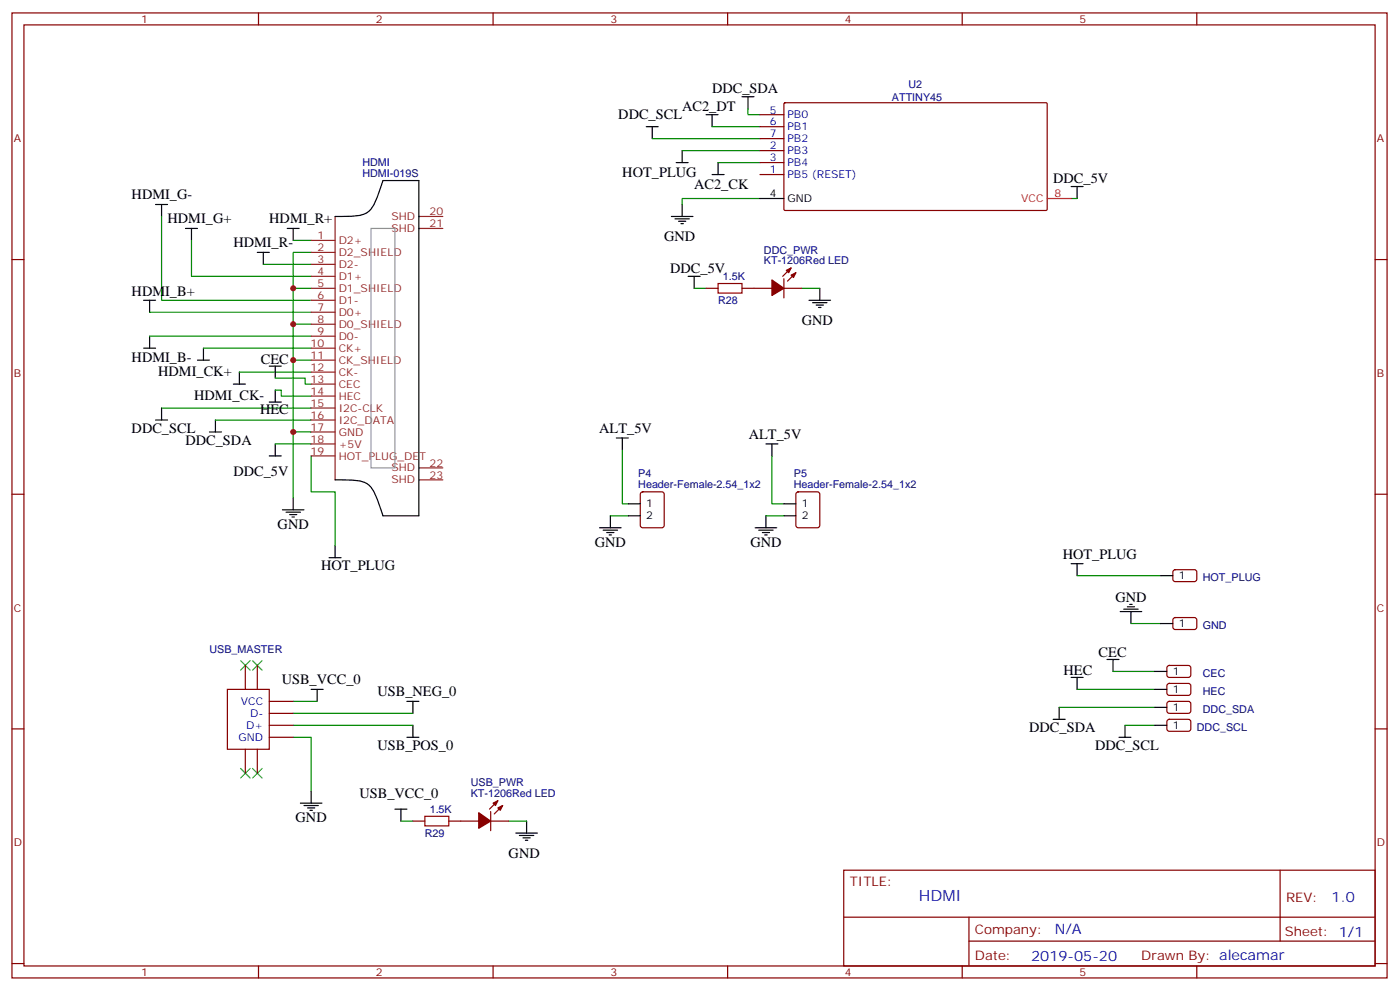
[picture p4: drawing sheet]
<svg xmlns="http://www.w3.org/2000/svg" width="413mm" height="292mm" viewBox="0 0 413 292" stroke-linecap="round" stroke-linejoin="round" font-family="sans-serif">
<g fill="none" stroke="#870000" stroke-width=".35">
<path d="M3.5 3.8h405.4v284.3h-405.4zM7.1 7.3h398.2v277.3h-398.2zM76.2 3.8v3.5M145.3 3.8v3.5M214.5 3.8v3.5M283.6 3.8v3.5M352.8 3.8v3.5M224 33.8h7.1M224 37.3h7.1M231.1 30.4l.3-.1h77.1l.2 .3-.1 31.2-.3 .2h-77.1l-.1-.3zM224 51.4h7.1M224 44.4h7.1"/>
<path d="M224 47.9h7.1M224 40.9h7.1M3.5 76.5h3.6M233.2 79l-2.5 2.4M405.3 76.5h3.6M208.1 84.9h3.6M218.7 84.9h8.8M231.1 84.9h5.3M231.1 82.1v5.7M234.6 80.4l-2.5 2.4M3.5 145.6h3.6M189 145.1l.4-.2h5.7l.6 .5 .1 9.4-.5 .6-5.9 .1-.6-.5-.1-9.4z"/>
<path d="M234.8 145.1l.5-.2h5.6l.7 .5 .1 9.4-.5 .6-5.9 .1-.6-.5-.1-9.4zM405.3 145.6h3.6M346 168.1l.4-.2h5.9l.5 .7-.1 2.3-.6 .5-5.9-.1-.5-.6v-2.1zM72.3 196.1v7M75.8 196.1v7M344.2 196.3l.5-.2h5.9l.4 .7-.1 2.4-.6 .4-5.9-.1-.4-.6v-2.1zM346 182.2l.4-.2h5.9l.5 .7-.1 2.4-.6 .4-5.9-.1-.5-.6v-2.1zM3.5 214.8h3.6M67 203.1h12.4v17.7h-12.4zM79.4 206.7h7M79.4 210.2h7M79.4 213.7h7"/>
<path d="M79.4 217.2h7M344.2 201.6l.5-.2h5.9l.4 .7-.1 2.4-.6 .4-5.9-.1-.4-.6v-2.1zM344.2 206.9l.5-.2h5.9l.4 .7-.1 2.4-.6 .4-5.9-.1-.4-.6v-2.1zM344.2 212.2l.5-.3 5.9 .1 .4 .7-.1 2.3-.6 .5-5.9-.1-.4-.6v-2.1zM405.3 214.8h3.6M72.3 220.8v7M75.8 220.8v7M144.6 239.1v5.7M146.8 235.9l-2.5 2.5M148.2 237.3l-2.5 2.5M121.7 241.9h3.5M132.3 241.9h8.8"/>
<path d="M144.6 241.9h5.3M248.7 256.4h156.6v28.2h-156.6zM377.3 256.4v20.9M248.7 270.2h156.5M285.6 277.3h119.6M285.6 270.2v14.2M3.5 283.9h3.6M76.2 284.6v3.5M145.3 284.6v3.5M214.5 284.6v3.5M283.6 284.6v3.5M352.8 284.6v3.5"/>
<path d="M405.3 283.9h3.6"/>
</g>
<g fill="none" stroke="#008700" stroke-width=".35">
<path d="M209.9 37.3h14.1M220.5 32v1.8h3.5M192.3 40.9h31.7M201.1 44.4h22.9M211.7 47.9h12.3M224 58.5h-22.9v1.8M315.7 58.5h1.8M47.6 63.8v24.7h44.1M56.4 70.8v10.6h35.3M77.6 77.9h14.1M86.4 70.8h5.3M91.7 74.4h-5.3v10.5h5.3"/>
<path d="M44.1 92h47.6M44.1 99.1h47.6M86.4 84.9v10.6h5.3M86.4 95.5v10.6h5.3M204.6 84.9h3.5M236.4 84.9h5.3M60 102.6h31.7M70.6 109.6h21.1M81.1 111.4h8.9v1.8h1.7M81.1 114.9h1.8v1.8h8.8M86.4 106.1v21.2h5.3M47.6 120.2h44.1"/>
<path d="M63.5 123.8h28.2M81.1 130.8h10.6M86.4 127.3v19.4M91.7 134.3v10.6h7.1v15.9M183.4 132.6v15.8h1.8M227.5 134.3v14.1h3.6M179.9 152h5.3M225.8 152h5.3M317.5 169.6h24.7M328.1 197.8h12.3M333.4 183.7h8.8M86.4 217.2h5.3v15.9"/>
<path d="M86.4 206.7h7.1M86.4 210.2h35.3M86.4 213.7h35.3M312.2 208.4h28.2M317.5 203.1h22.9M331.6 213.7h8.8M118.2 241.9h3.5M149.9 241.9h5.3"/>
</g>
<g fill="none" stroke="#000" stroke-width=".35">
<path d="M190.5 37.3h3.5M192.3 37.3v3.6M208.1 33.8h3.6M209.9 33.8v3.5M218.7 28.5h3.5M220.5 28.5v3.5M199.3 47.9h3.5M201.1 44.4v3.5M209.9 51.4h3.5M211.7 47.9v3.5M224 58.5h7.1M315.7 55h3.6"/>
<path d="M317.5 55v3.5M45.9 60.3h3.5M47.6 60.3v3.5M54.7 67.3h3.5M56.4 67.3v3.5M75.8 74.4h3.6M77.6 74.4v3.5M84.7 67.3h3.5M86.4 67.3v3.5M98.8 63.8h3.9a8.1 8.1 0 0 0 6.5-2 26.9 26.9 0 0 0 3.7-8.6h10.6v98.8h-10.6l-1.3-3.9a8.9 8.9 0 0 0-3.9-5.9 23.4 23.4 0 0 0-8.9-.8M197.9 63.8h6.4M199 64.5h4.2"/>
<path d="M200 65.2h2.1M200.7 65.9h.7M201.1 60.3v3.5M42.3 88.5h3.6M44.1 88.5v3.5M44.1 99.1v3.5M202.8 81.4h3.6M204.6 81.4v3.5M238.5 88.5h6.3M239.5 89.2h4.3M240.6 89.9h2.1M241.3 90.6h.7"/>
<path d="M241.7 84.9v3.6M42.3 102.6h3.6M58.2 106.1h3.5M60 102.6v3.5M68.8 113.2h3.5M70.6 109.6v3.6M79.4 107.9h3.5M79.4 118.5h3.5M81.1 107.9v3.5M81.1 114.9v3.6M45.9 123.8h3.5M47.6 120.2v3.6"/>
<path d="M61.7 127.3h3.6M63.5 123.8v3.5M79.4 134.3h3.5M81.1 130.8v3.5M181.7 129h3.5M183.4 129v3.6M225.8 130.8h3.5M227.5 130.8v3.5M83.3 150.2h6.3M84.3 150.9h4.2M85.4 151.6h2.1M86.1 152.3h.7"/>
<path d="M86.4 146.7v3.5M176.7 155.5h6.4M177.8 156.2h4.2M178.9 156.9h2.1M179.6 157.6h.7M179.9 152v3.5M185.2 152h3.5M185.2 148.4h3.5M222.6 155.5h6.4M223.7 156.2h4.2M224.7 156.9h2.1M225.4 157.6h.7"/>
<path d="M225.8 152v3.5M231.1 152h3.5M231.1 148.4h3.5M97 164.3h3.5M98.8 160.8v3.5M315.7 166.1h3.6M317.5 166.1v3.5M331.3 179.5h4.2M332.3 178.8h2.1M333 178.1h.7M342.2 169.6h3.5M315.7 199.6h3.6"/>
<path d="M317.5 199.6v3.5M326.3 194.3h3.5M328.1 194.3v3.5M330.2 180.2h6.3M333.4 180.2v3.5M340.4 197.8h3.6M342.2 183.7h3.5M91.7 203.1h3.5M93.5 203.1v3.6M119.9 206.7h3.6M119.9 217.2h3.6M121.7 206.7v3.5"/>
<path d="M121.7 213.7v3.5M310.4 211.9h3.6M312.2 208.4v3.5M329.8 217.2h3.6M331.6 213.7v3.5M340.4 203.1h3.6M340.4 208.4h3.6M340.4 213.7h3.6M88.5 236.6h6.4M89.6 237.3h4.2M90.7 238.1h2.1M91.4 238.8h.7"/>
<path d="M91.7 233.1v3.5M116.4 238.4h3.5M118.2 238.4v3.5M152 245.5h6.4M153.1 246.2h4.2M154.2 246.9h2.1M154.9 247.6h.7M155.2 241.9v3.6"/>
</g>
<path d="M70.9 194.7l2.8 2.8M73.7 194.7l-2.8 2.8M74.4 194.7l2.9 2.8M77.3 194.7l-2.9 2.8M70.9 226.4l2.8 2.8M73.7 226.4l-2.8 2.8M74.4 226.4l2.9 2.8M77.3 226.4l-2.9 2.8" fill="none" stroke="#3c3" stroke-width=".35"/>
<g fill="none" stroke="#8c2424" stroke-width=".35">
<path d="M91.7 70.8h7.1M91.7 74.4h7.1M91.7 77.9h7.1M98.8 63.8v77.6M123.5 63.8h7M123.5 67.3h7M91.7 81.4h7.1M91.7 84.9h7.1M91.7 88.5h7.1M91.7 92h7.1M91.7 95.5h7.1M91.7 99.1h7.1"/>
<path d="M91.7 102.6h7.1M91.7 106.1h7.1M91.7 109.6h7.1M91.7 113.2h7.1M91.7 116.7h7.1M91.7 120.2h7.1M91.7 123.8h7.1M91.7 127.3h7.1M91.7 130.8h7.1M91.7 134.3h7.1M123.5 137.9h7M123.5 141.4h7"/>
</g>
<path d="M109.4 67.3h7v70.6h-7z" fill="none" stroke="#999" stroke-width=".35"/>
<path d="M308.7 58.5h7" fill="none" stroke="#f00" stroke-width=".35"/>
<g fill="#870000" stroke="#870000" stroke-width=".35">
<path d="M233.2 81.1l1.4-.7-.7 1.4z"/>
<path d="M231.8 79.7l1.4-.7-.7 1.4z"/>
<path d="M227.5 82.5l3.6 2.4-3.6 2.2z"/>
<path d="M146.8 238.1l1.4-.8-.7 1.5z"/>
<path d="M145.3 236.6l1.5-.7-.8 1.4z"/>
<path d="M141.1 239.5l3.5 2.4-3.5 2.2z"/>
</g>
<path d="M211.7 83.5h7v2.9h-7zM125.2 240.5h7.1v2.8h-7.1z" fill="none" stroke="#a10000" stroke-width=".35"/>
<g fill="#c00">
<circle cx="86.4" cy="106.1" r=".88"/>
<circle cx="86.4" cy="84.9" r=".88"/>
<circle cx="86.4" cy="95.5" r=".88"/>
<circle cx="86.4" cy="127.3" r=".88"/>
</g>
<text font-size="4.6" fill="#00f" x="270.8" y="265.4">HDMI</text>
<g font-size="4.2">
<text x="209.9" y="27.3">DDC_SDA</text>
<text x="182.3" y="35">DDC_SCL</text>
<text x="201.1" y="32.6">AC2_DT</text>
<text x="183.4" y="52">HOT_PLUG</text>
<text x="310.4" y="53.8">DDC_5V</text>
<text x="38.8" y="58.8">HDMI_G-</text>
<text x="204.6" y="55.6">AC2_CK</text>
<text x="49.4" y="65.8">HDMI_G+</text>
<text x="79.4" y="65.8">HDMI_R+</text>
<text x="195.8" y="71.1">GND</text>
<text x="68.8" y="72.9">HDMI_R-</text>
<text x="197.6" y="80.3">DDC_5V</text>
<text x="38.8" y="87.3">HDMI_B+</text>
<text x="236.4" y="95.8">GND</text>
<text x="38.8" y="106.7">HDMI_B-</text>
<text x="76.9" y="107.2">CEC</text>
<text x="46.6" y="110.8">HDMI_CK+</text>
<text x="57.2" y="117.9">HDMI_CK-</text>
<text x="76.7" y="122">HEC</text>
<text x="38.8" y="127.5">DDC_SCL</text>
<text x="54.7" y="131">DDC_SDA</text>
<text x="176.6" y="127.5">ALT_5V</text>
<text x="220.7" y="129.3">ALT_5V</text>
<text x="68.8" y="140.3">DDC_5V</text>
<text x="81.8" y="155.9">GND</text>
<text x="175.3" y="161.1">GND</text>
<text x="221.2" y="161.1">GND</text>
<text x="94.6" y="167.8">HOT_PLUG</text>
<text x="313.3" y="164.8">HOT_PLUG</text>
<text x="328.8" y="177.4">GND</text>
<text x="323.8" y="193.6">CEC</text>
<text x="83" y="201.6">USB_VCC_0</text>
<text x="313.5" y="198.9">HEC</text>
<text x="111.3" y="205.2">USB_NEG_0</text>
<text x="303.4" y="215.7">DDC_SDA</text>
<text x="111.3" y="221">USB_POS_0</text>
<text x="322.8" y="220.9">DDC_SCL</text>
<text x="106" y="235.1">USB_VCC_0</text>
<text x="87.1" y="242.3">GND</text>
<text x="149.9" y="252.8">GND</text>
</g>
<g font-size="4.2" fill="#00f">
<text x="392.5" y="265.7">1.0</text>
<text x="310.9" y="275.2">N/A</text>
<text x="304" y="283">2019-05-20</text>
</g>
<g font-size="3.9" fill="#800">
<text x="250.5" y="261">TITLE:</text>
<text x="379.1" y="265.7">REV:</text>
<text x="287.4" y="275.2">Company:</text>
<text x="378.7" y="275.8">Sheet: 1/1</text>
<text x="287.4" y="282.9">Date:</text>
<text x="336.4" y="282.9">Drawn By: alecamar</text>
</g>
<g font-size="3.2" fill="#800">
<text x="41.6" y="6.8">1</text>
<text x="110.8" y="6.8">2</text>
<text x="179.9" y="6.8">3</text>
<text x="249.1" y="6.8">4</text>
<text x="318.2" y="6.8">5</text>
<text x="4.1" y="41.9">A</text>
<text x="405.9" y="41.9">A</text>
<text x="4.1" y="111.1">B</text>
<text x="405.9" y="111.1">B</text>
<text x="4.1" y="180.2">C</text>
<text x="405.9" y="180.2">C</text>
<text x="4.1" y="249.3">D</text>
<text x="405.9" y="249.3">D</text>
<text x="41.6" y="287.6">1</text>
<text x="110.8" y="287.6">2</text>
<text x="179.9" y="287.6">3</text>
<text x="249.1" y="287.6">4</text>
<text x="318.2" y="287.6">5</text>
</g>
<g font-size="3.2" fill="#000080">
<text x="262.9" y="29.8">ATTINY45</text>
<text x="267.8" y="26">U2</text>
<text x="106.8" y="52.1">HDMI-019S</text>
<text x="106.8" y="48.9">HDMI</text>
<text x="225.2" y="77.9">KT-1206Red LED</text>
<text x="225.2" y="74.7">DDC_PWR</text>
<text x="213.1" y="82.5">1.5K</text>
<text x="211.7" y="89.7">R28</text>
<text x="188.1" y="143.9">Header-Female-2.54_1x2</text>
<text x="188.1" y="140.7">P4</text>
<text x="234" y="143.9">Header-Female-2.54_1x2</text>
<text x="234" y="140.7">P5</text>
<text x="354.5" y="171.2">HOT_PLUG</text>
<text x="354.5" y="185.3">GND</text>
<text x="61.7" y="192.4">USB_MASTER</text>
<text x="354.5" y="199.4">CEC</text>
<text x="354.5" y="204.7">HEC</text>
<text x="352.8" y="215.3">DDC_SCL</text>
<text x="354.5" y="210">DDC_SDA</text>
<text x="138.8" y="231.7">USB_PWR</text>
<text x="126.7" y="239.5">1.5K</text>
<text x="138.8" y="234.9">KT-1206Red LED</text>
<text x="125.2" y="246.7">R29</text>
</g>
<g font-size="3.2" fill="#00f">
<text x="226.9" y="33.4">5</text>
<text x="232.1" y="34.9">PB0</text>
<text x="226.9" y="37">6</text>
<text x="226.9" y="40.5">7</text>
<text x="232.1" y="38.4">PB1</text>
<text x="232.1" y="41.9">PB2</text>
<text x="226.9" y="44">2</text>
<text x="226.9" y="47.6">3</text>
<text x="232.1" y="45.4">PB3</text>
<text x="226.9" y="51.1">1</text>
<text x="232.1" y="52.5">PB5 (RESET)</text>
<text x="232.1" y="49">PB4</text>
<text x="71" y="207.7">VCC</text>
<text x="72.6" y="214.8">D+</text>
<text x="73.7" y="211.2">D-</text>
<text x="70.3" y="218.3">GND</text>
</g>
<g font-size="3.2">
<text x="226.9" y="58.1">4</text>
<text x="232.1" y="59.5">GND</text>
<text x="190.5" y="149.5">1</text>
<text x="236.4" y="149.5">1</text>
<text x="190.5" y="153">2</text>
<text x="236.4" y="153">2</text>
<text x="347.5" y="170.7">1</text>
<text x="347.5" y="184.8">1</text>
<text x="345.7" y="198.9">1</text>
<text x="345.7" y="204.2">1</text>
<text x="345.7" y="209.5">1</text>
<text x="345.7" y="214.8">1</text>
</g>
<g font-size="3.2" fill="#f00">
<text x="301" y="59.5">VCC</text>
<text x="310.8" y="58.1">8</text>
</g>
<g font-size="3.2" fill="#8d2323">
<text x="115.4" y="64.8">SHD</text>
<text x="126.6" y="63.4">20</text>
<text x="93.6" y="70.5">1</text>
<text x="99.8" y="71.9">D2+</text>
<text x="115.4" y="68.4">SHD</text>
<text x="126.6" y="67">21</text>
<text x="93.6" y="74">2</text>
<text x="93.6" y="77.5">3</text>
<text x="99.8" y="75.4">D2_SHIELD</text>
<text x="93.6" y="81.1">4</text>
<text x="99.8" y="79">D2-</text>
<text x="99.8" y="82.5">D1+</text>
<text x="93.6" y="84.6">5</text>
<text x="93.6" y="88.1">6</text>
<text x="99.8" y="86">D1_SHIELD</text>
<text x="99.8" y="89.5">D1-</text>
<text x="93.6" y="91.7">7</text>
<text x="93.6" y="95.2">8</text>
<text x="99.8" y="93.1">D0+</text>
<text x="93.6" y="98.7">9</text>
<text x="99.8" y="96.6">D0_SHIELD</text>
<text x="99.8" y="100.1">D0-</text>
<text x="91.6" y="102.2">10</text>
<text x="91.6" y="105.8">11</text>
<text x="99.8" y="103.6">CK+</text>
<text x="99.8" y="107.2">CK_SHIELD</text>
<text x="91.6" y="109.3">12</text>
<text x="91.6" y="112.8">13</text>
<text x="99.8" y="110.7">CK-</text>
<text x="91.6" y="116.3">14</text>
<text x="91.6" y="119.9">15</text>
<text x="99.8" y="114.2">CEC</text>
<text x="99.8" y="117.8">HEC</text>
<text x="91.6" y="123.4">16</text>
<text x="99.8" y="121.3">I2C-CLK</text>
<text x="99.8" y="124.8">I2C_DATA</text>
<text x="91.6" y="126.9">17</text>
<text x="91.6" y="130.5">18</text>
<text x="99.8" y="128.3">GND</text>
<text x="99.8" y="131.9">+5V</text>
<text x="91.6" y="134">19</text>
<text x="99.8" y="135.4">HOT_PLUG_DET</text>
<text x="126.6" y="137.5">22</text>
<text x="115.4" y="138.9">SHD</text>
<text x="115.4" y="142.5">SHD</text>
<text x="126.6" y="141">23</text>
</g>
</svg>
